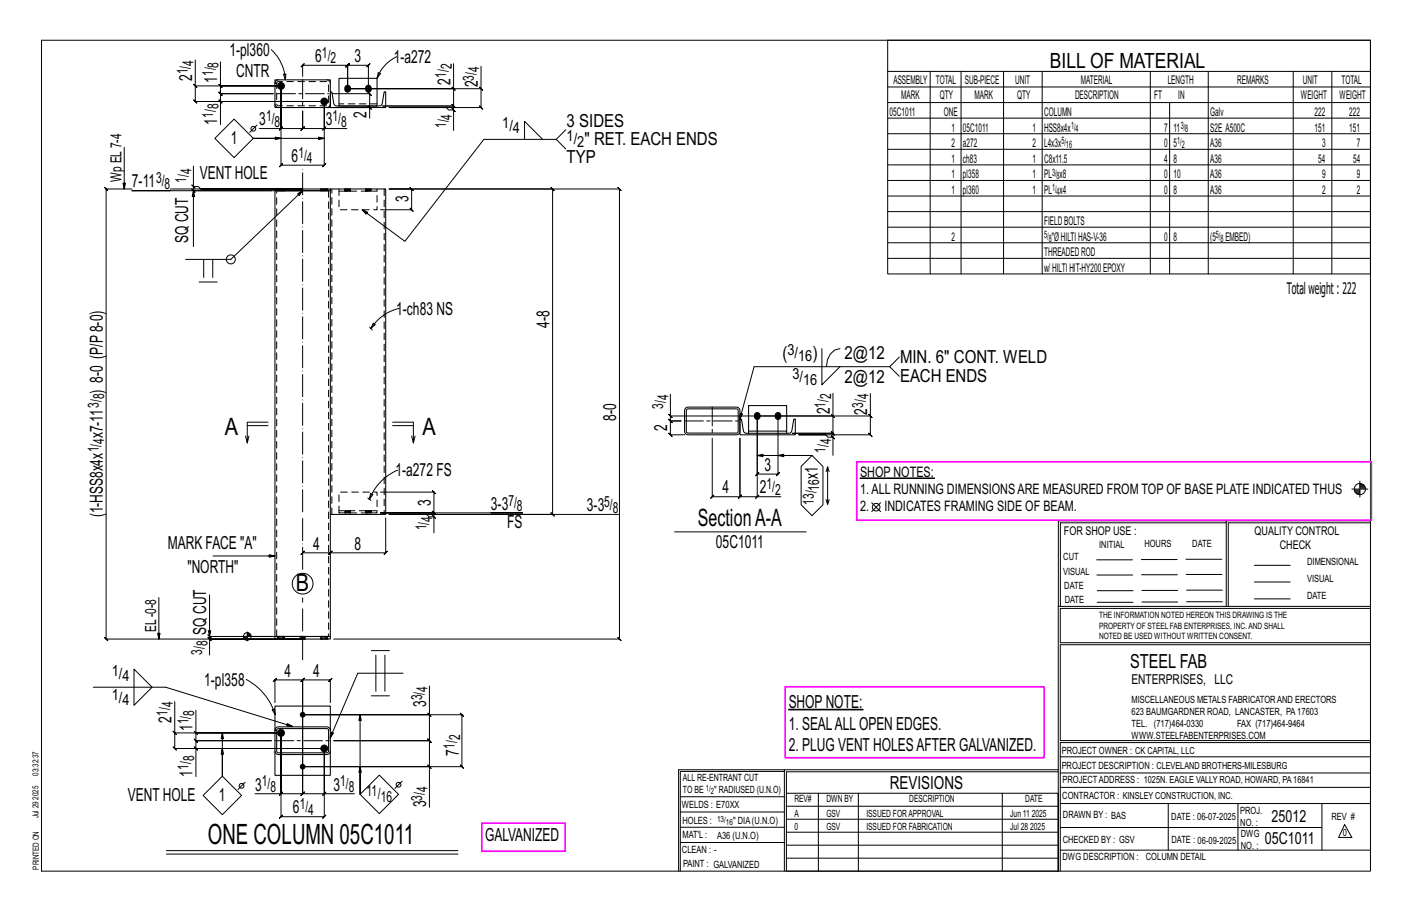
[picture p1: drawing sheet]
<svg xmlns="http://www.w3.org/2000/svg" width="432mm" height="279mm" viewBox="0 0 432 279" stroke-linecap="round" stroke-linejoin="round" font-family="sans-serif">
<g fill="#000" stroke="#000" stroke-width=".31">
<path d="M105.7 26.3a.96 .96 0 0 1 1.5 .8 .96 .96 0 0 1-1.5 .8l-.3-.6zM112 26.3a.96 .96 0 0 1 1.5 .8 .96 .96 0 0 1-1.5 .8l-.2-.6zM231 126.4a.96 .96 0 0 1 1.5 .8 .96 .96 0 0 1-1.5 .8l-.3-.6zM237.3 126.4a.96 .96 0 0 1 1.5 .8 .96 .96 0 0 1-1.5 .8l-.2-.6zM263 146.1h22.8v.2h-22.8zM241.2 216.8h22.7v.2h-22.7z"/>
<circle cx="85.9" cy="26.3" r="1.06"/>
<circle cx="99.2" cy="31" r="1.06"/>
<circle cx="92.5" cy="218.5" r=".73"/>
<circle cx="85.9" cy="224" r="1.06"/>
<circle cx="92.5" cy="234.4" r=".73"/>
<circle cx="99.2" cy="228.8" r="1.06"/>
</g>
<g fill="none" stroke="#000" stroke-width=".31">
<path d="M12.7 12.3h406.4v254h-406.4zM59.7 18.3v8h26.2h-18.5v-7.4M83 15.2a13.3 13.3 0 0 1 4.3 9.2M121.3 17.3a11.6 11.6 0 0 0-6 6.6M138.7 19.5v7.6h-32.4h40.8v-6.8M271.5 12.3h147.6v71.4h-147.6zM59.2 25.8l1 1zM59.7 26.3v4.7l-.5-.5 1 1-.5-.5h39.5h-31.8v7.1M66.9 30.5l1 1zM66.9 25.8l1 1zM67.4 26.3v2.3l-.5-.5 1 1-.5-.5h16.2h-16.2l-.5-.5 1 1-.5-.5v2.4M71.6 36.4l5.9 5.9-5.9 5.9-5.9-5.9z"/>
<path d="M78.6 38.3l-2.2 2.2M79.3 39.3h6.6v-13v24.2l-.5 .5 1-1-.5 .5h13.3l-.5 .5 1-1-.5 .5v-19.5v8.3h6.9M85.9 39.3l-.5 .5 1-1zM85.9 39.3h6.6l-.5 .5 1-1-.5 .5v-5.4v5.4l-.5 .5 1-1-.5 .5h6.7M86.7 22.7l.7-.1-.1 1.8zM92.5 23.4v-3.4l-.5 .5 1-1-.5 .5h13.8l-.5 .5 1-1-.5 .5v7.1v-7.1l-.5 .5 1-1-.5 .5h6.4l-.5 .5 1-1-.5 .5v7.1M98.7 39.8l1-1zM101.5 28.6h11.5l-.5-.5 1 1-.5-.5v4.3M102.1 32.9h10.9v3.2M112.5 32.4l1 1zM115.7 22.2l.7 .3-1.1 1.4zM138.2 33.1l1 1z"/>
<path d="M138.2 26.6l1 1zM138.7 27.1v5.3l-.5-.5 1 1-.5-.5h-21.7h21.7l-.5-.5 1 1-.5-.5v1.2M146.6 26.6l1 1zM147.1 27.1v5.8l-.5-.5 1 1-.5-.5h-28.1h17.5l.7 .7h1.5v6.3M173 39.7l-2.9 2.9h-22.1l-24.2 31.2-13-9.7 1.6 .8-.5 .6-1.1-1.4M271.5 21.8h147.6M271.5 26.6h147.6M271.5 31.4h147.6M271.5 36.1h147.6M284.5 21.8v61.9M293.9 21.8v61.9M306.9 21.8v61.9"/>
<path d="M318.7 21.8v61.9M351.8 21.8v61.9M357.7 31.4v52.3M369.5 21.8v61.9M395.5 21.8v61.9M407.3 21.8v61.9M38 45.1v12.7l-.4-1.8h.8l-.4 1.8M40.3 57.8h-7.9l-.5-.5 1 1-.5-.5v137.6l-.5-.5 1 1-.5-.5h60.1h-28.4v4.8M52.1 58.3h-11.8h42.7M58.7 56.5l1 1zM59.2 50.8v6.2h1.5l.7 .8h31.1h-40.4M59.2 57v1.3l-.5-.5 1 1-.5-.5h33.3l-1.5 .9 .5 .6 1-1.5-21.9 21h-13.8"/>
<path d="M59.2 58.3l-.4 1.7h.7l-.3-1.7v17.1M85.9 42.3l-1.7-.4v.8l1.7-.4h-8.4h21.7l-1.8 .4v-.8l1.8 .4M119 57.8h50l-.5-.5 1 1-.5-.5v99.5l-.5-.5 1 1-.5-.5h-50M119 57.8h6.9l-.5-.5 1 1-.5-.5v6.3l-.5-.5 1 1-.5-.5h-9.5M119 57.8h70.4l-.5-.5 1 1-.5-.5v137.6l-.5-.5 1 1-.5-.5h-87.3M160.4 42.6v-5.5l5.5 5.5M170.1 42.6l2.9 2.9M271.5 40.9h147.6M271.5 45.6h147.6M271.5 50.4h147.6M271.5 55.2h147.6M271.5 59.9h147.6"/>
<path d="M62.3 79.3v5.5M65.1 79.3v5.5M271.5 64.7h147.6M271.5 69.5h147.6M271.5 74.2h147.6M271.5 79h147.6M60.9 86.2h5.5M113.1 99.9l.3 .5M114.2 98.8l.6 .4-1.4 1.2zM122.1 94.3a13.9 13.9 0 0 0-8.7 6.1M113.4 100.4l.4 .5M251.3 106.6v11l5.6-5.5"/>
<path d="M256.9 106.6a5 5 0 0 0-4.2 5.5M272.1 112.1l2.9 2.9M275 109.2l-2.9 2.9h-41.5l-4.4 16 .1-1.8 .8 .2-.9 1.6M75.1 133.3l.5 2.1M75.6 130.1h6.4M82 129.1h-6.4v6.3l.5-2.1M120.1 129.1h6.3v6.3l.5-2.1M120.1 130.1h6.3M125.9 133.3l.5 2.1M204.5 126.7l1 1zM205 127.2v1.5l-.5-.5 1 1-.5-.5h3.3h-3.3l-.5-.5 1 1-.5-.5v4.2l-.5-.5 1 1-.5-.5h4.3M217.8 134v17.8l-.5 .5 1-1-.5 .5h8.5l-.5 .5 1-1-.5 .5v-17.8v17.8l-.5 .5 1-1-.5 .5h5.3"/>
<path d="M231.6 127.2v24.6h7.2M231.6 139.2l1.7 .4v-.7l-1.7 .3h16.7h-10.4l1.8-.3v.7l-1.8-.4M248.3 139.2l3.4 3.4v11.7l-3.4 3.3-3.3-3.3v-11.7zM254.2 126.7l1 1zM254.2 133.2l1 1zM254.7 120.2v7h-49.7v-6.7M254.7 127.2v5.3l-.5-.5 1 1-.5-.5h-12.4h12.4l-.5-.5 1 1-.5-.5v1.2M265.7 126.7l1 1zM266.2 120.3v6.9h-34.6v17.7l-.5 .5 1-1-.5 .5h6.3l-.5 .5 1-1-.5 .5v-17.7M266.2 127.2v5.7l-.5-.5 1 1-.5-.5h-21.9h8.2l.7 .8h1.5v5.5M112.5 152.2l.5 .4M113 152.6l.4 .4"/>
<path d="M113.3 150.9l.7 .3-1 1.4zM116.4 150.4h16.3l-.5-.5 1 1-.5-.5v6.4l-.5-.5 1 1-.5-.5h-16.3h16.3l-.5-.5 1 1-.5-.5v1.2M116.4 156.8h43.4h-9.7M117.9 158.3v10.7l.5-.5-1 1 .5-.5h-16.9l.5-.5-1 1 1-1-1 1 .5-.5h-8.5M121.6 143.7a16.2 16.2 0 0 0-8.6 8.9M132.2 157.5l1 1zM189.2 157.3h-70.2h11.4l.8 .7h1.5v4.9M231.1 152.3l1-1zM252.6 144.2l.5-1.5 .5 1.5M252.6 152.7l.5 1.5M253.1 142.7v11.5l.5-1.5M266.6 153.7l2.7 2.7"/>
<path d="M269.3 153.7l-2.7 2.7M375 159.8h-50.7v25.6M375 159.2h-51.3l-.1 107.1M413.4 149.5h4.9M414.2 149.8h1.7M414.2 150.1h1.7M414.3 150.4h1.6M414.6 150.7h1.3M414.9 150.9h1M415.9 147.1v4.9M415.9 148.6h1.4M415.9 148.9h1.6"/>
<path d="M415.9 148.4h1.2M415.9 148.1h.9M415.9 149.2h1.6M419.1 159.2h-44.1v26.2M419.1 159.8h-43.5v25.6M65.2 170h18.9l-1.8 .3v-.7l1.8 .4M93 168.5l-1 1zM206.3 162.6h40.2M335.4 171.1h10.9M335.4 175.8h11M349 171h11M349.1 175.7h11"/>
<path d="M362.7 171h10.9M362.7 175.6h11M383.6 172.8h11M383.6 177.9h11M48.6 182.7v12.7l-.4-1.8h.8l-.4 1.8M63.6 194.9l1 1zM64.1 181.9v12.7l-.4-1.8h.8l-.4 1.8M74.2 194.6h8.8M74.5 194.8h1.1M74.5 195h1.1M74.6 195.2h1M74.8 195.4h.8"/>
<path d="M75.1 195.6h.5M75.6 193.2v2.8M75.6 194.3h1.2M75.6 194.1h1.1M75.6 193.9h1M75.6 193.7h.8M75.6 193.5h.5M92.5 194.6h-28.4l-.5-.5 1 1-.5-.5v.8M113.6 198.9h5.5M323.7 185.4h95.4M335.5 184.1h11M335.5 180.6h11"/>
<path d="M349.2 184h11M349.2 180.5h11M362.9 180.4h10.9M362.9 184h10.9M383.6 183.1h11M419.1 186h-94.9v10.5h94.9M419.1 197.1h-94.9v29.3h94.9v.6h-94.9v39.3M28.5 210.1h22.2l38.8 12-1.8-.2 .2-.7 1.6 .9M41 204.5l5.5 5.6-5.5 5.5zM53.4 214.5v9.5h32.5h-26v-6.9M75.3 207.7a18.3 18.3 0 0 1 8.9 10.8M83.2 217l.7-.3 .3 1.8z"/>
<path d="M101 214.8v-7l.5-.5-1 1 .5-.5h-8.5l.5-.5-1 1 .5-.5v26.6h38.8v12.4M110.1 218.5l-.4 1.7h.8l-.4-1.7v24.3v-8.4l.4 1.7h-.8l.4-1.7M113.6 212.7h5.5M114.9 200.3v11M117.7 200.3v11M123.2 205.8h-13.8l-8.4 19.8 .3-1.8 .7 .3-1 1.5M130.8 218l1 1zM131.3 209.7v8.8h-38.8h48.8l-.5-.5 1 1-.5-.5v15.9l-.5-.5 1 1-.5-.5h-48.8v-26.6l.5-.5-1 1 .5-.5h-8.4l.5-.5-1 1 .5-.5v7M131.3 218.5v7.9l-.5-.5 1 1-.5-.5h-29.2h29.2l-.5-.5 1 1-.5-.5v8M52.9 223.5l1 1zM53.4 224v4.8l-.5-.5 1 1-.5-.5h45.8h-39.3v8.6M59.4 228.3l1 1z"/>
<path d="M59.4 223.5l1 1zM59.9 224v2.4l-.5-.5 1 1-.5-.5h23.1h-23.1l-.5-.5 1 1-.5-.5v2.4M68 224l-.4 1.8h.8l-.4-1.8v13.3v-8.5l.4 1.8h-.8l.4-1.8M75 239.1l-2.2 2.2M123 238.8l-2.2 2.2M130.8 233.9l1 1zM239.9 235.8h-31.9v30.5M239.9 235.3h-32.4v31M323.6 235.3h-83.7v31M323.6 235.9h-83.1v6.6M324.2 236.3h94.9M324.2 231.4h94.9"/>
<path d="M62.1 243.2l5.9-5.9 5.9 5.9-5.9 5.8zM78 242.6h7.9v-18.6v25.7l-.5 .5 1-1-.5 .5h13.3l-.5 .5 1-1-.5 .5v-20.9v13.8h9.2M85.9 242.6h6.6l-.5 .5 1-1-.5 .5v-8.2v8.2l-.5 .5 1-1-.5 .5h6.7M86.4 242.1l-1 1zM99.2 242.6l.5-.5-1 1zM110.1 242.8l5.9-5.8 5.9 5.8-5.9 5.9zM208 252.9h31.9M208 257.5h31.9M208 243.6h31.9M208 248.2h31.9M240.5 242.5h83.1v23.8h-83.1zM240.5 258.4h83.1"/>
<path d="M240.5 254.4h83.1M240.5 250.4h83.1M240.5 246.5h83.1M250.3 242.5v23.8M262.5 242.5v23.8M306.5 242.5v23.8M324.2 253h80.1M324.2 245.6h94.9M324.2 259.9h94.9M324.2 240.7h94.9M357.3 245.6v14.3M378.6 245.6v14.3"/>
<path d="M404.3 245.6v14.3M411.2 252.1l2.2 3.9h-4zM50.9 260h89.1M50.9 261.1h89.1M240.5 262.3h83.1"/>
<circle cx="77.5" cy="39.4" r=".74"/>
<circle cx="70.6" cy="79.3" r="1.38"/>
<circle cx="267.9" cy="155" r="1.17"/>
<circle cx="415.9" cy="149.5" r="1.71"/>
<circle cx="92.5" cy="178.4" r="3.2"/>
<circle cx="75.6" cy="194.6" r="1.16"/>
<circle cx="121.9" cy="239.9" r=".74"/>
<circle cx="73.9" cy="240.2" r=".74"/>
</g>
<path d="M262 141.2h157.4v17.8h-157.4zM240.1 209.9h79.2v21.7h-79.2zM147.3 251.6h25.5v8.7h-25.5z" fill="none" stroke="#f0f" stroke-width=".5"/>
<g fill="none" stroke="#000" stroke-width=".32">
<path d="M84.1 24.4h16.9v8.5h-16.9zM101 28.1h.5l.7 3.8 .8 .5h13.3l.6-.8 .6-3.5h.4v4.8h-16.9zM103.7 23.9h11.6v8.5h-11.6zM84.1 57.8h16.9v.5h-16.9zM84.1 58.3v136.3M84.9 57.8h.1M84.9 58.3h.1M85.1 58.3h14.9M87 57.8h.1M87 58.3h.1M98.1 57.8h.1M98.1 58.3h.1"/>
<path d="M100.2 57.8h.1M100.2 58.3h.1M101 57.8h16.9v99.5h-16.9zM209.7 124.8l.7-.3h14.8a1.06 1.06 0 0 1 1.1 1v6.4a1.06 1.06 0 0 1-1.1 1h-14.8a1.06 1.06 0 0 1-1.1-1v-6.4zM210 125.1l15.4-.1 .3 .5v6.6l-.5 .3-15-.1-.3-.4zM226.3 128.1h.4l.7 3.9 .9 .5 13.3-.1 .6-.7 .5-3.6h.5v4.8h-16.9zM228.9 132.5v-.7h11.7v.7M228.9 131.8v-7.8h11.7v7.8M101 157.3v37.3M84.1 194.6h16.9v.8h-16.9zM84.9 194.5v.1M84.9 195.4h.1"/>
<path d="M87 194.5v.1M87 195.4h.1M91.8 194.5v.1M91.8 195.4h.1M93.3 194.5v.1M93.3 195.4h.1M98.1 194.5v.1M98.1 195.4h.1M100.2 194.5v.1M100.2 195.4h.1M84.1 223.3v-7.5h16.9v13.8a1.06 1.06 0 0 1-1 1.1h-14.9a1.06 1.06 0 0 1-1-1.1v-6.3a1.06 1.06 0 0 1 1-1.1h14.9a1.06 1.06 0 0 1 1 1.1M84.1 229.6v7.4h16.9v-7.4"/>
<path d="M84.8 222.9l15.4-.1 .3 .5-.1 6.5-.4 .3h-15.1l-.3-.5z"/>
</g>
<g fill="none" stroke="#000" stroke-width=".31" stroke-dasharray="2 1.4">
<path d="M84.1 31.8a1.06 1.06 0 0 0 1 1.1M84.6 25.5h-.5M84.8 25.1l15.4-.1 .3 .5-.1 6.5-.4 .3h-15.1l-.3-.5zM85.1 24.4a1.06 1.06 0 0 0-1 1.1h.5M100 32.9a1.06 1.06 0 0 0 1-1.1M101 25.5a1.06 1.06 0 0 0-1-1.1M115.3 31.7h-11.6M84.9 57.8v.5M84.9 57.8h.1M85.2 57.8h-.2l-.1 .5M85.5 57.8h-.3v.5h-.2M85.9 57.8h.4v.5h-.4z"/>
<path d="M85.9 57.8h-.4v.5h-.3M85.9 58.3h-.4M86.3 57.8h.4v.5h-.4M86.7 57.8h.2v.5h-.2M86.9 57.8h.1M87 58.3h-.1M87 58.3v-.5M98.1 57.8v.5M98.1 57.8h.1M98.4 57.8h-.2l-.1 .5M98.8 57.8h-.4v.5h-.2M99.2 57.8h.4v.5h-.4z"/>
<path d="M99.2 57.8h-.4v.5h-.4M99.2 58.3h-.4M99.6 57.8h.3v.5h-.3M99.9 57.8h.2v.5h-.2M100.1 57.8h.1M100.2 58.3h-.1M100.2 58.3v-.5M100.5 58.3v136.3M103.7 57.8v6.3h11.6v-6.3M103.7 58.4h11.6M105.4 57.8l.1 .6zM105.5 57.8h.2"/>
<path d="M106 57.8h-.3v.6h-.2M106 58.4h.3v-.6h-.3v.6h-.3M106.3 57.8h.3v.6h-.3M106.6 57.8h.3v.6h-.3M106.9 57.8h.2v.6h-.2M107.1 57.8v.6M111.8 57.8l.1 .6zM111.9 57.8h.1M112.3 57.8h-.3v.6h-.1M112.3 58.4h.4v-.6h-.4v.6h-.3M112.7 57.8h.3v.6h-.3M113 57.8h.3v.6h-.3"/>
<path d="M113.3 57.8h.2v.6h-.2M113.5 57.8v.6M117.5 57.8v99.5M101.5 157.3v-99.5M103.7 150.4h11.6v6.4h-11.6zM105.5 156.8v-.7M105.7 156.8h-.2v-.7h.2M106 156.8h-.3v-.7h.3M106.3 156.8h-.3v-.7h.3M106.6 156.8h.3v-.7h.2M106.6 156.1h-.3v.7h.3v-.7h.3M107.1 156.1l.1 .7z"/>
<path d="M107.1 156.8h-.2M111.9 156.8v-.7M112 156.8h-.1v-.7h.1M112.3 156.8h-.3v-.7h.3M112.7 156.8h-.4v-.7h.4M113 156.8h.3v-.7h.2M113 156.1h-.3v.7h.3v-.7h.3M113.5 156.1v.7zM113.5 156.8h-.2M115.3 156.1h-11.6M84.6 194.6v-136.3M84.9 194.6v.8"/>
<path d="M84.9 194.5h.1M85.2 194.5h-.2l-.1 .9M85.5 194.5h-.3v.9h-.2M85.9 194.5h.4v.9h-.4zM85.9 194.5h-.4v.9h-.3M85.9 195.4h-.4M86.3 194.5h.4v.9h-.4M86.7 194.5h.2v.9h-.2M86.9 194.5h.1M87 195.4h-.1M87 195.4v-.8M91.8 194.6v.8"/>
<path d="M91.8 194.5h.1M92 194.5l-.2 .9M92.3 194.5h-.3v.9h-.1M92.5 194.5h.3v.9h-.3zM92.5 194.5h-.2v.9h-.3M92.5 195.4h-.2M92.8 194.5h.3v.9h-.3M93.1 194.5h.1v.9h-.1M93.2 194.5h.1M93.3 195.4h-.1M93.3 195.4v-.8M98.1 194.6v.8"/>
<path d="M98.1 194.5h.1M98.4 194.5h-.2l-.1 .9M98.8 194.5h-.4v.9h-.2M99.2 194.5h.4v.9h-.4zM99.2 194.5h-.4v.9h-.4M99.2 195.4h-.4M99.6 194.5h.3v.9h-.3M99.9 194.5h.2v.9h-.2M100.1 194.5h.1M100.2 195.4h-.1M100.2 195.4v-.8M84.1 223.3h.5z"/>
</g>
<path d="M92.5 174.1v-122.7M92.5 201.7v-18.9" fill="none" stroke="#000" stroke-width=".31" stroke-dasharray="6.8 1 0 1"/>
<path d="M84.6 28.6h15.9M92.5 24.4v8.5M209.3 128.7h17M217.8 124.5v8.4M84.1 226.4h16.9" fill="none" stroke="#000" stroke-width=".31" stroke-dasharray="5.8 1 1 1"/>
<text font-size="8.6" x="63.6" y="258.1">ONE COLUMN 05C1011</text>
<g font-size="7.3">
<text x="68.7" y="132.9">A</text>
<text x="129.2" y="132.9">A</text>
<text x="213.4" y="160.8">SectionA-A</text>
<text x="90.5" y="180.8">B</text>
</g>
<text font-size="6.4" x="321.1" y="20.7">BILL OF MATERIAL</text>
<text font-size="5.9" x="345.6" y="204.1">STEEL FAB</text>
<g font-size="5.5">
<text x="70.1" y="17.1">1-pl360</text>
<text x="72.2" y="23.6">CNTR</text>
<text x="96.4" y="19">6</text>
<text x="108.5" y="19">3</text>
<text x="120.4" y="19.2">1-a272</text>
<text x="58.7" y="24.7" transform="rotate(-90 58.7 24.7)">2</text>
<text x="66.4" y="25.3" transform="rotate(-90 66.4 25.3)">1</text>
<text x="137.7" y="25.9" transform="rotate(-90 137.7 25.9)">2</text>
<text x="146.1" y="26.7" transform="rotate(-90 146.1 26.7)">2</text>
<text x="66.4" y="38.1" transform="rotate(-90 66.4 38.1)">1</text>
<text x="79.3" y="38.3">3</text>
<text x="99.7" y="38.3">3</text>
<text x="112" y="36.1" transform="rotate(-90 112 36.1)">2</text>
<text x="173.3" y="38.8">3 SIDES</text>
<text x="70.6" y="44.1">1</text>
<text x="178.7" y="44.4">&quot; RET. EACH ENDS</text>
<text x="89.2" y="49.5">6</text>
<text x="173.3" y="49.9">TYP</text>
<text x="40.3" y="57.3">7-11</text>
<text x="61.1" y="54.8">VENT HOLE</text>
<text x="124.9" y="61.7" transform="rotate(-90 124.9 61.7)">3</text>
<text x="57.5" y="74.3" transform="rotate(-90 57.5 74.3)">SQ CUT</text>
<text x="121.2" y="96.1">1-ch83 NS</text>
<text x="168" y="100.2" transform="rotate(-90 168 100.2)">4-8</text>
<text x="239.3" y="109.9">(</text>
<text x="248.4" y="109.9">)</text>
<text x="258.3" y="109.9">2@12</text>
<text x="275.3" y="111.1">MIN. 6&quot; CONT. WELD</text>
<text x="258.3" y="117.2">2@12</text>
<text x="275.3" y="116.6">EACH ENDS</text>
<text x="31.5" y="120.4" transform="rotate(-90 31.5 120.4)">) 8-0 (P/P8-0)</text>
<text x="188.4" y="128.6" transform="rotate(-90 188.4 128.6)">8-0</text>
<text x="204" y="131.8" transform="rotate(-90 204 131.8)">2</text>
<text x="253.7" y="126.6" transform="rotate(-90 253.7 126.6)">2</text>
<text x="265.2" y="126.7" transform="rotate(-90 265.2 126.7)">2</text>
<text x="31.5" y="133.9" transform="rotate(-90 31.5 133.9)">x7-11</text>
<text x="233.8" y="143.9">3</text>
<text x="120.9" y="145.4">1-a272 FS</text>
<text x="250.1" y="146.5" transform="rotate(-90 250.1 146.5)">x1</text>
<text x="131.7" y="154.6" transform="rotate(-90 131.7 154.6)">3</text>
<text x="150.1" y="155.8">3-3</text>
<text x="220.9" y="150.9">4</text>
<text x="232.4" y="150.9">2</text>
<text x="31.5" y="158.2" transform="rotate(-90 31.5 158.2)">(1-HSS8x4x</text>
<text x="155.1" y="161.3">FS</text>
<text x="179.5" y="156.3">3-3</text>
<text x="51.4" y="167.9">MARK FACE &quot;A&quot;</text>
<text x="218.9" y="167.6">05C1011</text>
<text x="95.8" y="168">4</text>
<text x="108.5" y="168">8</text>
<text x="57.3" y="175.3">&quot;NORTH&quot;</text>
<text x="63.1" y="194" transform="rotate(-90 63.1 194)">SQ CUT</text>
<text x="62.5" y="209.6">1-pl358</text>
<text x="87" y="206.9">4</text>
<text x="95.8" y="206.9">4</text>
<text x="52.4" y="220.9" transform="rotate(-90 52.4 220.9)">2</text>
<text x="130.3" y="216.1" transform="rotate(-90 130.3 216.1)">3</text>
<text x="241.2" y="216.5">SHOPNOTE:</text>
<text x="58.9" y="223.5" transform="rotate(-90 58.9 223.5)">1</text>
<text x="241.2" y="223">1. SEALALLOPEN EDGES.</text>
<text x="140.3" y="231" transform="rotate(-90 140.3 231)">7</text>
<text x="241.2" y="229.6">2. PLUG VENT HOLESAFTER GALVANIZED.</text>
<text x="58.9" y="237.4" transform="rotate(-90 58.9 237.4)">1</text>
<text x="39.1" y="244.9">VENT HOLE</text>
<text x="67" y="244.9">1</text>
<text x="78" y="241.7">3</text>
<text x="102" y="241.7">3</text>
<text x="272.2" y="241.1">REVISIONS</text>
<text x="89.6" y="248.7">6</text>
<text x="130.3" y="246.8" transform="rotate(-90 130.3 246.8)">3</text>
<text x="148.4" y="257.2">GALVANIZED</text>
</g>
<g font-size="5.1">
<text x="388.9" y="251.3">25012</text>
<text x="386.8" y="258.1">05C1011</text>
</g>
<text font-size="4.9" x="393.6" y="89.9">Totalweight : 222</text>
<g font-size="4.7">
<text x="98.5" y="17.7">1/</text>
<text x="57.5" y="22.7" transform="rotate(-90 57.5 22.7)">1/</text>
<text x="59.1" y="20.1" transform="rotate(-90 59.1 20.1)">4</text>
<text x="65.2" y="23.3" transform="rotate(-90 65.2 23.3)">1/</text>
<text x="66.8" y="20.7" transform="rotate(-90 66.8 20.7)">8</text>
<text x="101.1" y="19.4">2</text>
<text x="136.5" y="23.8" transform="rotate(-90 136.5 23.8)">1/</text>
<text x="138.1" y="21.2" transform="rotate(-90 138.1 21.2)">2</text>
<text x="146.5" y="22" transform="rotate(-90 146.5 22)">4</text>
<text x="144.9" y="24.6" transform="rotate(-90 144.9 24.6)">3/</text>
<text x="66.8" y="33.4" transform="rotate(-90 66.8 33.4)">8</text>
<text x="65.2" y="36" transform="rotate(-90 65.2 36)">1/</text>
<text x="81.4" y="37.1">1/</text>
<text x="84" y="38.7">8</text>
<text x="101.7" y="37.1">1/</text>
<text x="104.3" y="38.7">8</text>
<text x="136.5" y="39.2" transform="rotate(-90 136.5 39.2)">1/</text>
<text x="138.1" y="36.5" transform="rotate(-90 138.1 36.5)">4</text>
<text x="153.6" y="39.1">1/</text>
<text x="156.9" y="40.8">4</text>
<text x="173.3" y="43.1">1/</text>
<text x="176.5" y="44.8">2</text>
<text x="58.6" y="53.3" transform="rotate(-90 58.6 53.3)">4</text>
<text x="91.2" y="48.3">1/</text>
<text x="93.9" y="49.9">4</text>
<text x="37.1" y="55.7" transform="rotate(-90 37.1 55.7)">Wp EL7-4</text>
<text x="47.7" y="56.1">3/</text>
<text x="50.3" y="57.7">8</text>
<text x="56.9" y="55.9" transform="rotate(-90 56.9 55.9)">1/</text>
<text x="240.8" y="108.6">3/</text>
<text x="244.1" y="110.3">16</text>
<text x="242.3" y="115.9">3/</text>
<text x="245.6" y="117.6">16</text>
<text x="30.2" y="124.7" transform="rotate(-90 30.2 124.7)">3/</text>
<text x="31.9" y="122.1" transform="rotate(-90 31.9 122.1)">8</text>
<text x="202.8" y="124.9" transform="rotate(-90 202.8 124.9)">3/</text>
<text x="204.4" y="122.3" transform="rotate(-90 204.4 122.3)">4</text>
<text x="252.5" y="124.6" transform="rotate(-90 252.5 124.6)">1/</text>
<text x="254.1" y="122" transform="rotate(-90 254.1 122)">2</text>
<text x="263.9" y="124.7" transform="rotate(-90 263.9 124.7)">3/</text>
<text x="265.6" y="122.1" transform="rotate(-90 265.6 122.1)">4</text>
<text x="31.9" y="135.7" transform="rotate(-90 31.9 135.7)">4</text>
<text x="254.1" y="135.8" transform="rotate(-90 254.1 135.8)">4</text>
<text x="30.2" y="138.3" transform="rotate(-90 30.2 138.3)">1/</text>
<text x="252.5" y="138.4" transform="rotate(-90 252.5 138.4)">1/</text>
<text x="234.4" y="149.6">1/</text>
<text x="250.5" y="150" transform="rotate(-90 250.5 150)">16</text>
<text x="155.5" y="154.6">7/</text>
<text x="184.8" y="155">5/</text>
<text x="237.1" y="151.3">2</text>
<text x="248.9" y="154.3" transform="rotate(-90 248.9 154.3)">13/</text>
<text x="132.1" y="159.5" transform="rotate(-90 132.1 159.5)">4</text>
<text x="158.1" y="156.2">8</text>
<text x="187.4" y="156.7">8</text>
<text x="130.5" y="162.1" transform="rotate(-90 130.5 162.1)">1/</text>
<text x="47.7" y="193.2" transform="rotate(-90 47.7 193.2)">EL-0-8</text>
<text x="63.5" y="197.6" transform="rotate(-90 63.5 197.6)">8</text>
<text x="61.8" y="200.2" transform="rotate(-90 61.8 200.2)">3/</text>
<text x="34.2" y="206.6">1/</text>
<text x="37.4" y="208.3">4</text>
<text x="34.2" y="213.9">1/</text>
<text x="37.4" y="215.6">4</text>
<text x="129.1" y="214.1" transform="rotate(-90 129.1 214.1)">3/</text>
<text x="130.7" y="211.4" transform="rotate(-90 130.7 211.4)">4</text>
<text x="51.2" y="218.8" transform="rotate(-90 51.2 218.8)">1/</text>
<text x="52.9" y="216.2" transform="rotate(-90 52.9 216.2)">4</text>
<text x="57.7" y="221.5" transform="rotate(-90 57.7 221.5)">1/</text>
<text x="59.3" y="218.9" transform="rotate(-90 59.3 218.9)">8</text>
<text x="140.7" y="226.4" transform="rotate(-90 140.7 226.4)">2</text>
<text x="59.3" y="232.7" transform="rotate(-90 59.3 232.7)">8</text>
<text x="139" y="229" transform="rotate(-90 139 229)">1/</text>
<text x="57.7" y="235.4" transform="rotate(-90 57.7 235.4)">1/</text>
<text x="80.1" y="240.4">1/</text>
<text x="82.7" y="242.1">8</text>
<text x="104" y="240.4">1/</text>
<text x="106.7" y="242.1">8</text>
<text x="112.1" y="243.4">11/</text>
<text x="116.4" y="245">16</text>
<text x="129.1" y="244.7" transform="rotate(-90 129.1 244.7)">3/</text>
<text x="130.7" y="242.1" transform="rotate(-90 130.7 242.1)">4</text>
<text x="91.6" y="247.4">1/</text>
<text x="94.3" y="249.1">4</text>
</g>
<g font-size="4.4">
<text x="263" y="145.9">SHOP NOTES:</text>
<text x="263" y="151.1">1.ALL RUNNING DIMENSIONSARE MEASURED FROM TOP OF BASE PLATE INDICATED THUS</text>
<text x="263" y="156.3">2.</text>
<text x="270.4" y="156.3">INDICATES FRAMING SIDE OF BEAM.</text>
</g>
<text font-size="4.2" x="346" y="209.1">ENTERPRISES, LLC</text>
<g font-size="3.7">
<text x="273.2" y="25.6">ASSEMBLY</text>
<text x="286.2" y="25.6">TOTAL</text>
<text x="295.1" y="25.6">SUB-PIECE</text>
<text x="310.4" y="25.6">UNIT</text>
<text x="330.5" y="25.6">MATERIAL</text>
<text x="357.1" y="25.6">LENGTH</text>
<text x="378.3" y="25.6">REMARKS</text>
<text x="398.4" y="25.6">UNIT</text>
<text x="410.2" y="25.6">TOTAL</text>
<text x="272.1" y="35.5">05C1011</text>
<text x="275.6" y="30.4">MARK</text>
<text x="287.4" y="30.4">QTY</text>
<text x="288.6" y="35.5">ONE</text>
<text x="298" y="30.4">MARK</text>
<text x="311" y="30.4">QTY</text>
<text x="319.3" y="35.5">COLUMN</text>
<text x="328.7" y="30.4">DESCRIPTION</text>
<text x="353" y="30.4">FT</text>
<text x="360.3" y="30.4">IN</text>
<text x="370.1" y="35.5">Galv</text>
<text x="397.8" y="30.4">WEIGHT</text>
<text x="402" y="35.5">222</text>
<text x="409.6" y="30.4">WEIGHT</text>
<text x="412.6" y="35.5">222</text>
<text x="290.9" y="40.2">1</text>
<text x="294.5" y="40.2">05C1011</text>
<text x="315.8" y="40.2">1</text>
<text x="319.3" y="40.2">HSS8x4x</text>
<text x="356" y="40.2">7</text>
<text x="358.9" y="40.2">11</text>
<text x="370.1" y="40.2">S2E A500C</text>
<text x="402" y="40.2">151</text>
<text x="412.6" y="40.2">151</text>
<text x="290.9" y="45">2</text>
<text x="294.5" y="45">a272</text>
<text x="315.8" y="45">2</text>
<text x="319.3" y="45">L4x3x</text>
<text x="356" y="45">0</text>
<text x="358.9" y="45">5</text>
<text x="370.1" y="45">A36</text>
<text x="404.3" y="45">3</text>
<text x="415" y="45">7</text>
<text x="290.9" y="49.7">1</text>
<text x="294.5" y="49.7">ch83</text>
<text x="315.8" y="49.7">1</text>
<text x="319.3" y="49.7">C8x11.5</text>
<text x="356" y="49.7">4</text>
<text x="358.9" y="49.7">8</text>
<text x="370.1" y="49.7">A36</text>
<text x="403.2" y="49.7">54</text>
<text x="413.8" y="49.7">54</text>
<text x="290.9" y="54.5">1</text>
<text x="290.9" y="59.3">1</text>
<text x="294.5" y="54.5">pl358</text>
<text x="294.5" y="59.3">pl360</text>
<text x="315.8" y="54.5">1</text>
<text x="315.8" y="59.3">1</text>
<text x="319.3" y="54.5">PL x8</text>
<text x="319.3" y="59.3">PL x4</text>
<text x="356" y="54.5">0</text>
<text x="356" y="59.3">0</text>
<text x="358.9" y="54.5">10</text>
<text x="358.9" y="59.3">8</text>
<text x="370.1" y="54.5">A36</text>
<text x="370.1" y="59.3">A36</text>
<text x="404.3" y="54.5">9</text>
<text x="404.3" y="59.3">2</text>
<text x="415" y="54.5">9</text>
<text x="415" y="59.3">2</text>
<text x="319.3" y="68.8">FIELDBOLTS</text>
<text x="290.9" y="73.6">2</text>
<text x="321.6" y="73.6">&quot;ØHILTIHAS-V-36</text>
<text x="356" y="73.6">0</text>
<text x="358.9" y="73.6">8</text>
<text x="370.1" y="73.6">(5</text>
<text x="374.7" y="73.6">EMBED)</text>
<text x="319.3" y="78.3">THREADEDROD</text>
<text x="319.3" y="83.1">w/HILTIHIT-HY200EPOXY</text>
<text x="325.3" y="163.4">FOR SHOP USE :</text>
<text x="383.7" y="163.4">QUALITY CONTROL</text>
<text x="391.4" y="167.8">CHECK</text>
</g>
<g font-size="3.1">
<text x="327.5" y="39.4">1/</text>
<text x="328.9" y="40.5">4</text>
<text x="361.1" y="39.4">3/</text>
<text x="362.5" y="40.5">8</text>
<text x="324.6" y="44.1">5/</text>
<text x="326" y="45.3">16</text>
<text x="360" y="44.1">1/</text>
<text x="361.4" y="45.3">2</text>
<text x="321.7" y="53.7">3/</text>
<text x="321.7" y="58.4">1/</text>
<text x="323.1" y="54.8">8</text>
<text x="323.1" y="59.5">4</text>
<text x="319.3" y="72.7">5/</text>
<text x="320.7" y="73.8">8</text>
<text x="371.8" y="72.7">5/</text>
<text x="373.2" y="73.8">8</text>
<text x="336.2" y="167.4">INITIAL</text>
<text x="350" y="167.1">HOURS</text>
<text x="364.6" y="167.2">DATE</text>
<text x="325.2" y="171.3">CUT</text>
<text x="399.8" y="172.8">DIMENSIONAL</text>
<text x="325.1" y="175.8">VISUAL</text>
<text x="399.8" y="177.9">VISUAL</text>
<text x="325.5" y="180">DATE</text>
<text x="325.7" y="184.4">DATE</text>
<text x="399.8" y="183.1">DATE</text>
<text x="346" y="215">MISCELLANEOUS METALS FABRICATORAND ERECTORS</text>
<text x="346" y="218.6">623 BAUMGARDNER ROAD, LANCASTER, PA17603</text>
<text x="346" y="225.8">WWW.STEELFABENTERPRISES.COM</text>
<text x="346" y="222.2">TEL. (717)464-0330</text>
<text x="378.3" y="222.2">FAX (717)464-9464</text>
<text x="324.7" y="230.5">PROJECT OWNER : CK CAPITAL, LLC</text>
<text x="208.8" y="238.8">ALL RE-ENTRANT CUT</text>
<text x="324.7" y="235.1">PROJECT DESCRIPTION : CLEVELAND BROTHERS-MILESBURG</text>
<text x="324.9" y="239.5">PROJECTADDRESS : 1025N. EAGLE VALLY ROAD, HOWARD, PA16841</text>
<text x="208.8" y="242.5">TO BE</text>
<text x="218.4" y="242.5">&quot; RADIUSED (U.N.O)</text>
<text x="242.9" y="245.3">REV#</text>
<text x="252.7" y="245.3">DWN BY</text>
<text x="278.1" y="245.3">DESCRIPTION</text>
<text x="313.5" y="245.3">DATE</text>
<text x="324.9" y="244.2">CONTRACTOR : KINSLEY CONSTRUCTION, INC.</text>
<text x="208.5" y="247">WELDS : E70XX</text>
<text x="208.7" y="251.7">HOLES :</text>
<text x="224.2" y="251.8">&quot; DIA(U.N.O)</text>
<text x="242.9" y="249.9">A</text>
<text x="252.7" y="249.9">GSV</text>
<text x="264.9" y="249.9">ISSUED FORAPPROVAL</text>
<text x="309" y="249.9">Jun 11</text>
<text x="315.5" y="249.9">2025</text>
<text x="325.1" y="250">DRAWN BY : BAS</text>
<text x="358.2" y="250.5">DATE : 06-07-2025</text>
<text x="379.3" y="248.9">PROJ.</text>
<text x="407.2" y="250.5">REV #</text>
<text x="208.7" y="256.3">MAT'L :</text>
<text x="219.3" y="256.4">A36 (U.N.O)</text>
<text x="242.9" y="253.8">0</text>
<text x="252.7" y="253.8">GSV</text>
<text x="264.9" y="253.8">ISSUED FOR FABRICATION</text>
<text x="309" y="253.8">Jul 28</text>
<text x="315" y="253.8">2025</text>
<text x="325" y="257.6">CHECKED BY : GSV</text>
<text x="358.3" y="257.7">DATE : 06-09-2025</text>
<text x="379.3" y="252.5">NO. :</text>
<text x="379.5" y="255.9">DWG</text>
<text x="410.6" y="255.5">0</text>
<text x="208.6" y="260.7">CLEAN : -</text>
<text x="324.9" y="262.9">DWG DESCRIPTION :</text>
<text x="350.4" y="263">COLUMN DETAIL</text>
<text x="379.5" y="259.5">NO. :</text>
<text x="208.9" y="265">PAINT : GALVANIZED</text>
</g>
<g font-size="2.7">
<text x="336.1" y="189">THE INFORMATION NOTED HEREON THIS DRAWING IS THE</text>
<text x="336.1" y="195.4">NOTED BE USED WITHOUT WRITTEN CONSENT.</text>
<text x="336.1" y="192.2">PROPERTY OF STEEL FAB ENTERPRISES, INC.AND SHALL</text>
</g>
<g font-size="2.6">
<text x="215.9" y="241.8">1/</text>
<text x="217.4" y="242.7">2</text>
<text x="219.3" y="251.1">13/</text>
<text x="222" y="252.1">16</text>
</g>
<g font-size="2.5">
<text x="11.7" y="237.1" transform="rotate(-90 11.7 237.1)">03:32:37</text>
<text x="11.8" y="244.4" transform="rotate(-90 11.8 244.4)">2025</text>
<text x="11.8" y="250.1" transform="rotate(-90 11.8 250.1)">Jul 29</text>
<text x="11.9" y="265.8" transform="rotate(-90 11.9 265.8)">PRINTED ON</text>
</g>
</svg>
